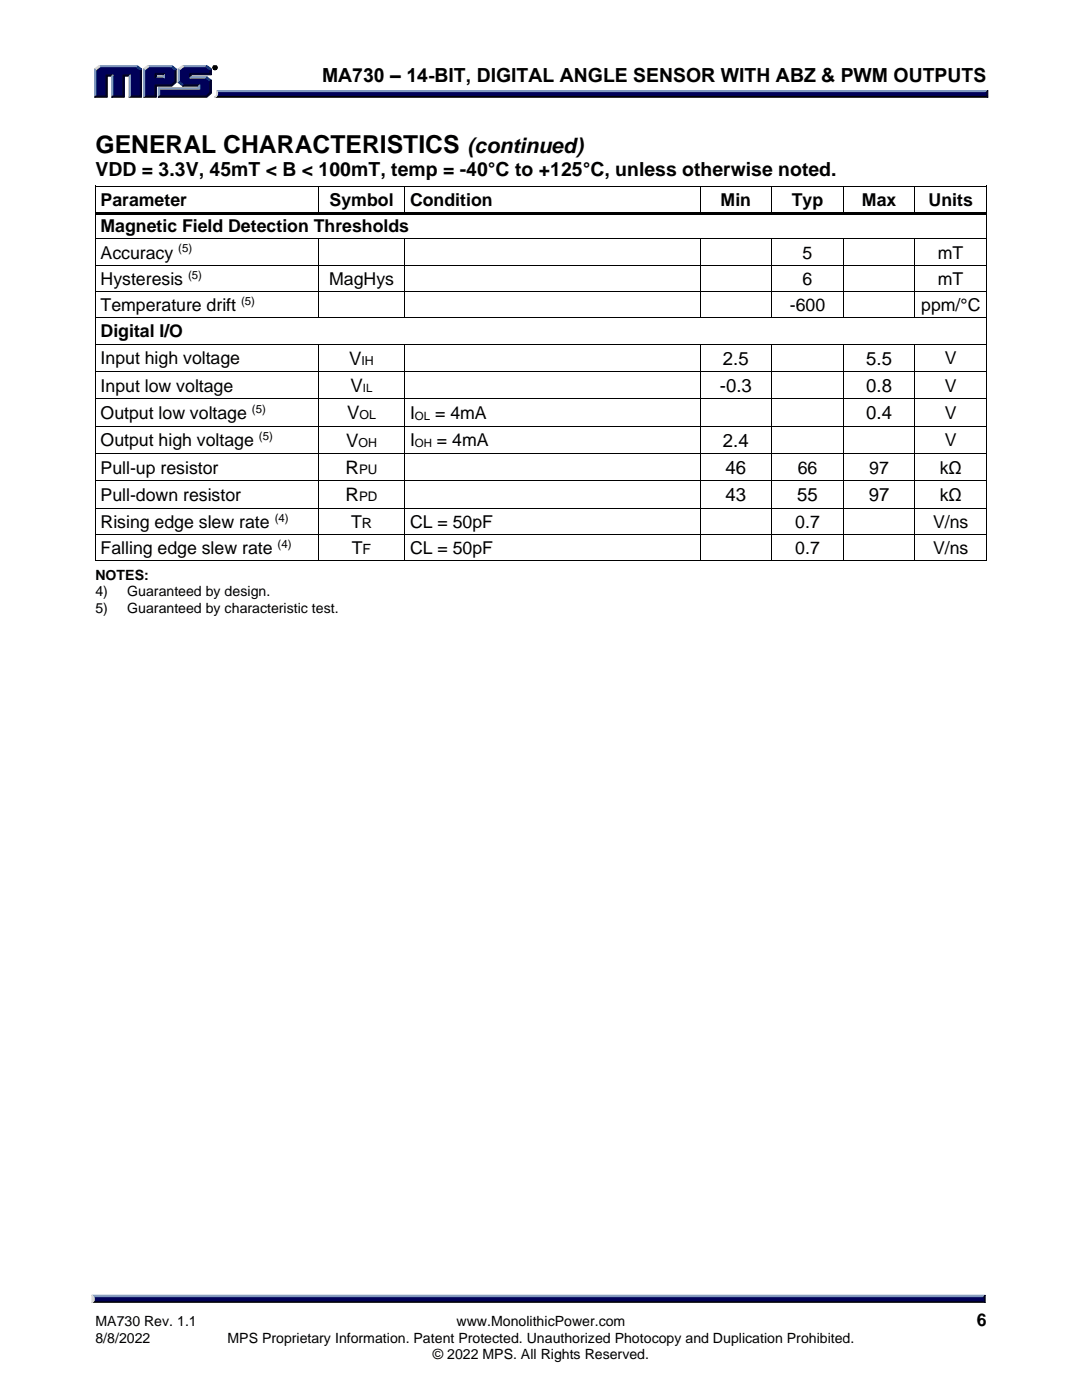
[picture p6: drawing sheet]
<svg xmlns="http://www.w3.org/2000/svg" width="216mm" height="279mm" viewBox="0 0 216 279" stroke-linecap="round" stroke-linejoin="round" font-family="sans-serif">
<g fill="#000" stroke="#000" stroke-width=".2">
<path d="M43.4 18.8h153.3l.4 .6h-154.3a.65 .65 0 0 0 .6-.6zM18.8 259.2h177.4l.4 .8h-178.3z"/>
<path d="M42.5 13.5a.46 .46 0 0 1 .9 0 .46 .46 0 0 1-.9 0zM42.5 13.5a.4 .4 0 0 0 .8 0 .4 .4 0 0 0-.8 0zM42.7 13.3h.3l.1 .4-.2-.2-.2 .2zM42.8 13.3l.1 .2 .1-.1z"/>
</g>
<g fill="#8099bf" stroke="#8099bf" stroke-width=".2">
<path d="M18.3 258.5h178.3l-.5 .7h-177.3z"/>
<path d="M43.2 18.1h153.9l-.4 .7h-153.3z"/>
<path d="M30.9 15.6l.3-.3h1.4l.2 .3z"/>
<path d="M36.5 13h4.8l-.2 .3h-4.5z"/>
<path d="M35.5 13.7l.3 .3v2.3l-.3 .1z"/>
<path d="M31.6 17.5h8v-.3l.3-.3v.9h-8z"/>
<path d="M31.6 17.5l.3 .3v1.3l-.3 .3z"/>
<path d="M37.9 15.6l.2-.3h3.2l-.2 .3z"/>
<path d="M29.5 13h4.8l-.2 .3h-4.4z"/>
<path d="M28.6 13.7l.3 .3v5.1l-.3 .3z"/>
<path d="M32.8 14.7v.9l-.2-.3v-.4z"/>
<path d="M19.8 13h7.6l-.3 .3h-7.2z"/>
<path d="M18.9 13.7l.2 .3v5.1l-.2 .3z"/>
<path d="M22.3 15.2l.2-.3v4.2l-.2 .3z"/>
<path d="M25.7 15.2l.3-.3v4.2l-.3 .3z"/>
</g>
<g fill="#000026" stroke="#000026" stroke-width=".2">
<path d="M196.6 258.5v1.5l-.4-.4v-.6z"/>
<path d="M197.1 18.1v1.3l-.4-.4v-.5z"/>
<path d="M36.6 16.9h3.3l-.3 .3h-3.1z"/>
<path d="M37.9 14.7h4v-.7l.3-.3v1.2h-4.1v.4l-.2 .3z"/>
<path d="M31.6 19.4l.3-.3h9.2l.8-.7v-2.2l.3-.2v2.6l-.9 .8z"/>
<path d="M30.9 16.9h3.2l.8-.6v-2.3l.2-.3v2.7l-.8 .8h-3.1v2.2h-2.6l.3-.3h2z"/>
<path d="M30.9 14.7h1.9l-.2 .2h-1.4v.4l-.3 .3z"/>
<path d="M28 14l.2-.3v5.7h-2.5l.3-.3h2z"/>
<path d="M21.1 14.9h1.4l-.2 .3h-.9v4.2h-2.5l.2-.3h2z"/>
<path d="M24.5 14.9h1.5l-.3 .3h-.9v4.2h-2.5l.2-.3h2z"/>
</g>
<g fill="#000059" stroke="#000059" stroke-width=".2">
<path d="M18.8 259h177.4v.6h-177.4z"/>
<path d="M43.4 18.5h153.3v.5h-153.4z"/>
<path d="M19.1 14l.8-.7h7.2l.9 .7v5.1h-2v-4.2h-1.5v4.2h-2v-4.2h-1.4v4.2h-2z"/>
<path d="M28.9 14l.8-.7h2.2v1.4h-1v.9h1.9v-.9h-1.2v-1.4h2.5l.8 .7v2.3l-.8 .6h-3.2v2.2h-2z"/>
<path d="M31.8 17.8h8v-.9h-3.2l-.8-.6v-2.3l.8-.7h4.5l.8 .7v.7h-4v.9h3.2l.8 .6v2.2l-.8 .7h-9.3z"/>
</g>
<g fill="#d9d9d9" stroke="#d9d9d9" stroke-width=".2">
<path d="M18.3 258.5l.5 .5v.6l-.5 .4z"/>
<path d="M43.2 18.1l.2 .5a.75 .75 0 0 1-.6 .8 1.12 1.12 0 0 0 .4-1.3z"/>
<path d="M35.5 13.7l1-.7 .1 .3-.8 .7z"/>
<path d="M28.6 13.7l.9-.7 .2 .3-.8 .7z"/>
<path d="M18.9 13.7l.9-.7 .1 .3-.8 .7z"/>
</g>
<g fill="#1a5999" stroke="#1a5999" stroke-width=".2">
<path d="M35.5 16.4l.3-.1 .8 .6-.1 .3z"/>
<path d="M41.3 15.3l.9 .7-.3 .2-.8-.6z"/>
<path d="M34.3 13l.8 .7-.2 .3-.8-.7z"/>
<path d="M27.4 13l.8 .7-.2 .3-.9-.7z"/>
<path d="M41.3 13l.9 .7-.3 .3-.8-.7z"/>
</g>
<g fill="#000">
<path d="M19 37.1h.1v.7h-.1z" fill-rule="evenodd"/>
<path d="M19 37.1h.1v.1h-.1z" fill-rule="evenodd"/>
<path d="M63.4 37.2h.2v.6h-.2z" fill-rule="evenodd"/>
<path d="M63.4 37.1h.2v.1h-.2z" fill-rule="evenodd"/>
<path d="M80.7 37.2h.2v.6h-.2z" fill-rule="evenodd"/>
<path d="M80.7 37.1h.2v.1h-.2z" fill-rule="evenodd"/>
<path d="M139.6 37.2h.2v.6h-.2z" fill-rule="evenodd"/>
<path d="M139.6 37.1h.2v.1h-.2z" fill-rule="evenodd"/>
<path d="M153.9 37.2h.2v.6h-.2z" fill-rule="evenodd"/>
<path d="M153.9 37.1h.2v.1h-.2z" fill-rule="evenodd"/>
<path d="M168.2 37.2h.2v.6h-.2z" fill-rule="evenodd"/>
<path d="M168.2 37.1h.2v.1h-.2z" fill-rule="evenodd"/>
<path d="M182.5 37.2h.2v.6h-.2z" fill-rule="evenodd"/>
<path d="M182.5 37.1h.2v.1h-.2z" fill-rule="evenodd"/>
<path d="M196.8 37.1h.2v.7h-.2z" fill-rule="evenodd"/>
<path d="M196.8 37.1h.2v.1h-.2z" fill-rule="evenodd"/>
<path d="M19 42.3h.1v.7h-.1z" fill-rule="evenodd"/>
<path d="M19 47.6h.1v.7h-.1z" fill-rule="evenodd"/>
<path d="M19 52.8h.1v.7h-.1z" fill-rule="evenodd"/>
<path d="M19 58.1h.1v.7h-.1z" fill-rule="evenodd"/>
<path d="M19.1 42.3h44.3v.5h-44.3z" fill-rule="evenodd"/>
<path d="M63.4 42.3h.6v.5h-.6z" fill-rule="evenodd"/>
<path d="M63.4 47.7h.2v.6h-.2z" fill-rule="evenodd"/>
<path d="M63.4 47.6h.2v.1h-.2z" fill-rule="evenodd"/>
<path d="M63.4 52.8h.2v.7h-.2z" fill-rule="evenodd"/>
<path d="M63.4 58.1h.2v.7h-.2z" fill-rule="evenodd"/>
<path d="M64 42.3h16.7v.5h-16.7z" fill-rule="evenodd"/>
<path d="M80.7 42.3h.5v.5h-.5z" fill-rule="evenodd"/>
<path d="M80.7 47.7h.2v.6h-.2z" fill-rule="evenodd"/>
<path d="M80.7 47.6h.2v.1h-.2z" fill-rule="evenodd"/>
<path d="M80.7 52.8h.2v.7h-.2z" fill-rule="evenodd"/>
<path d="M80.7 58.1h.2v.7h-.2z" fill-rule="evenodd"/>
<path d="M81.2 42.3h58.4v.5h-58.4z" fill-rule="evenodd"/>
<path d="M139.6 42.3h.6v.5h-.6z" fill-rule="evenodd"/>
<path d="M139.6 47.7h.2v.6h-.2z" fill-rule="evenodd"/>
<path d="M139.6 47.6h.2v.1h-.2z" fill-rule="evenodd"/>
<path d="M139.6 52.8h.2v.7h-.2z" fill-rule="evenodd"/>
<path d="M139.6 58.1h.2v.7h-.2z" fill-rule="evenodd"/>
<path d="M140.2 42.3h13.7v.5h-13.7z" fill-rule="evenodd"/>
<path d="M153.9 42.3h.5v.5h-.5z" fill-rule="evenodd"/>
<path d="M153.9 47.7h.2v.6h-.2z" fill-rule="evenodd"/>
<path d="M153.9 47.6h.2v.1h-.2z" fill-rule="evenodd"/>
<path d="M153.9 52.8h.2v.7h-.2z" fill-rule="evenodd"/>
<path d="M153.9 58.1h.2v.7h-.2z" fill-rule="evenodd"/>
<path d="M154.4 42.3h13.8v.5h-13.8z" fill-rule="evenodd"/>
<path d="M168.2 42.3h.5v.5h-.5z" fill-rule="evenodd"/>
<path d="M168.2 47.7h.2v.6h-.2z" fill-rule="evenodd"/>
<path d="M168.2 47.6h.2v.1h-.2z" fill-rule="evenodd"/>
<path d="M168.2 52.8h.2v.7h-.2z" fill-rule="evenodd"/>
<path d="M168.2 58.1h.2v.7h-.2z" fill-rule="evenodd"/>
<path d="M168.7 42.3h13.8v.5h-13.8z" fill-rule="evenodd"/>
<path d="M182.5 42.3h.5v.5h-.5z" fill-rule="evenodd"/>
<path d="M182.5 47.7h.2v.6h-.2z" fill-rule="evenodd"/>
<path d="M182.5 47.6h.2v.1h-.2z" fill-rule="evenodd"/>
<path d="M182.5 52.8h.2v.7h-.2z" fill-rule="evenodd"/>
<path d="M182.5 58.1h.2v.7h-.2z" fill-rule="evenodd"/>
<path d="M183 42.3h13.8v.5h-13.8z" fill-rule="evenodd"/>
<path d="M196.8 42.3h.2v.7h-.2z" fill-rule="evenodd"/>
<path d="M196.8 47.6h.2v.7h-.2z" fill-rule="evenodd"/>
<path d="M196.8 52.8h.2v.7h-.2z" fill-rule="evenodd"/>
<path d="M196.8 58.1h.2v.7h-.2z" fill-rule="evenodd"/>
<path d="M19 63.3h.1v.7h-.1z" fill-rule="evenodd"/>
<path d="M19 68.6h.1v.7h-.1z" fill-rule="evenodd"/>
<path d="M19 74.1h.1v.7h-.1z" fill-rule="evenodd"/>
<path d="M63.4 63.3h.2v.2h-.2z" fill-rule="evenodd"/>
<path d="M63.4 68.8h.2v.5h-.2z" fill-rule="evenodd"/>
<path d="M63.4 68.6h.2v.2h-.2z" fill-rule="evenodd"/>
<path d="M63.4 74.1h.2v.7h-.2z" fill-rule="evenodd"/>
<path d="M80.7 63.3h.2v.2h-.2z" fill-rule="evenodd"/>
<path d="M80.7 68.8h.2v.5h-.2z" fill-rule="evenodd"/>
<path d="M80.7 68.6h.2v.2h-.2z" fill-rule="evenodd"/>
<path d="M80.7 74.1h.2v.7h-.2z" fill-rule="evenodd"/>
<path d="M139.6 63.3h.2v.2h-.2z" fill-rule="evenodd"/>
<path d="M139.6 68.8h.2v.5h-.2z" fill-rule="evenodd"/>
<path d="M139.6 68.6h.2v.2h-.2z" fill-rule="evenodd"/>
<path d="M139.6 74.1h.2v.7h-.2z" fill-rule="evenodd"/>
<path d="M153.9 63.3h.2v.2h-.2z" fill-rule="evenodd"/>
<path d="M153.9 68.8h.2v.5h-.2z" fill-rule="evenodd"/>
<path d="M153.9 68.6h.2v.2h-.2z" fill-rule="evenodd"/>
<path d="M153.9 74.1h.2v.7h-.2z" fill-rule="evenodd"/>
<path d="M168.2 63.3h.2v.2h-.2z" fill-rule="evenodd"/>
<path d="M168.2 68.8h.2v.5h-.2z" fill-rule="evenodd"/>
<path d="M168.2 68.6h.2v.2h-.2z" fill-rule="evenodd"/>
<path d="M168.2 74.1h.2v.7h-.2z" fill-rule="evenodd"/>
<path d="M182.5 63.3h.2v.2h-.2z" fill-rule="evenodd"/>
<path d="M182.5 68.8h.2v.5h-.2z" fill-rule="evenodd"/>
<path d="M182.5 68.6h.2v.2h-.2z" fill-rule="evenodd"/>
<path d="M182.5 74.1h.2v.7h-.2z" fill-rule="evenodd"/>
<path d="M196.8 63.3h.2v.7h-.2z" fill-rule="evenodd"/>
<path d="M196.8 68.6h.2v.7h-.2z" fill-rule="evenodd"/>
<path d="M196.8 74.1h.2v.7h-.2z" fill-rule="evenodd"/>
<path d="M19 79.5h.1v.7h-.1z" fill-rule="evenodd"/>
<path d="M19 85h.1v.7h-.1z" fill-rule="evenodd"/>
<path d="M19 90.4h.1v.7h-.1z" fill-rule="evenodd"/>
<path d="M19 95.9h.1v.7h-.1z" fill-rule="evenodd"/>
<path d="M63.4 79.5h.2v.7h-.2z" fill-rule="evenodd"/>
<path d="M63.4 85h.2v.7h-.2z" fill-rule="evenodd"/>
<path d="M63.4 90.4h.2v.7h-.2z" fill-rule="evenodd"/>
<path d="M63.4 95.9h.2v.7h-.2z" fill-rule="evenodd"/>
<path d="M80.7 79.5h.2v.7h-.2z" fill-rule="evenodd"/>
<path d="M80.7 85h.2v.7h-.2z" fill-rule="evenodd"/>
<path d="M80.7 90.4h.2v.7h-.2z" fill-rule="evenodd"/>
<path d="M80.7 95.9h.2v.7h-.2z" fill-rule="evenodd"/>
<path d="M139.6 79.5h.2v.7h-.2z" fill-rule="evenodd"/>
<path d="M139.6 85h.2v.7h-.2z" fill-rule="evenodd"/>
<path d="M139.6 90.4h.2v.7h-.2z" fill-rule="evenodd"/>
<path d="M139.6 95.9h.2v.7h-.2z" fill-rule="evenodd"/>
<path d="M153.9 79.5h.2v.7h-.2z" fill-rule="evenodd"/>
<path d="M153.9 85h.2v.7h-.2z" fill-rule="evenodd"/>
<path d="M153.9 90.4h.2v.7h-.2z" fill-rule="evenodd"/>
<path d="M153.9 95.9h.2v.7h-.2z" fill-rule="evenodd"/>
<path d="M168.2 79.5h.2v.7h-.2z" fill-rule="evenodd"/>
<path d="M168.2 85h.2v.7h-.2z" fill-rule="evenodd"/>
<path d="M168.2 90.4h.2v.7h-.2z" fill-rule="evenodd"/>
<path d="M168.2 95.9h.2v.7h-.2z" fill-rule="evenodd"/>
<path d="M182.5 79.5h.2v.7h-.2z" fill-rule="evenodd"/>
<path d="M182.5 85h.2v.7h-.2z" fill-rule="evenodd"/>
<path d="M182.5 90.4h.2v.7h-.2z" fill-rule="evenodd"/>
<path d="M182.5 95.9h.2v.7h-.2z" fill-rule="evenodd"/>
<path d="M196.8 79.5h.2v.7h-.2z" fill-rule="evenodd"/>
<path d="M196.8 85h.2v.7h-.2z" fill-rule="evenodd"/>
<path d="M196.8 90.4h.2v.7h-.2z" fill-rule="evenodd"/>
<path d="M196.8 95.9h.2v.7h-.2z" fill-rule="evenodd"/>
<path d="M19 101.4h.1v.7h-.1z" fill-rule="evenodd"/>
<path d="M19 106.6h.1v.7h-.1z" fill-rule="evenodd"/>
<path d="M19 111.9h.1v.1h-.1z" fill-rule="evenodd"/>
<path d="M19 111.9h.1v.1h-.1z" fill-rule="evenodd"/>
<path d="M63.4 101.4h.2v.7h-.2z" fill-rule="evenodd"/>
<path d="M63.4 106.6h.2v.7h-.2z" fill-rule="evenodd"/>
<path d="M63.4 111.9h.2v.1h-.2z" fill-rule="evenodd"/>
<path d="M80.7 101.4h.2v.7h-.2z" fill-rule="evenodd"/>
<path d="M80.7 106.6h.2v.7h-.2z" fill-rule="evenodd"/>
<path d="M80.7 111.9h.2v.1h-.2z" fill-rule="evenodd"/>
<path d="M139.6 101.4h.2v.7h-.2z" fill-rule="evenodd"/>
<path d="M139.6 106.6h.2v.7h-.2z" fill-rule="evenodd"/>
<path d="M139.6 111.9h.2v.1h-.2z" fill-rule="evenodd"/>
<path d="M153.9 101.4h.2v.7h-.2z" fill-rule="evenodd"/>
<path d="M153.9 106.6h.2v.7h-.2z" fill-rule="evenodd"/>
<path d="M153.9 111.9h.2v.1h-.2z" fill-rule="evenodd"/>
<path d="M168.2 101.4h.2v.7h-.2z" fill-rule="evenodd"/>
<path d="M168.2 106.6h.2v.7h-.2z" fill-rule="evenodd"/>
<path d="M168.2 111.9h.2v.1h-.2z" fill-rule="evenodd"/>
<path d="M182.5 101.4h.2v.7h-.2z" fill-rule="evenodd"/>
<path d="M182.5 106.6h.2v.7h-.2z" fill-rule="evenodd"/>
<path d="M182.5 111.9h.2v.1h-.2z" fill-rule="evenodd"/>
<path d="M196.8 101.4h.2v.7h-.2z" fill-rule="evenodd"/>
<path d="M196.8 106.6h.2v.7h-.2z" fill-rule="evenodd"/>
<path d="M196.8 111.9h.2v.1h-.2z" fill-rule="evenodd"/>
<path d="M196.8 111.9h.2v.1h-.2z" fill-rule="evenodd"/>
</g>
<g fill="none" stroke="#000" stroke-width=".2">
<path d="M19 37.8v4.5M19.1 37.1h44.3M63.5 37.8v4.5M63.6 37.1h17.1M80.8 37.8v4.5M80.9 37.1h58.7M139.7 37.8v4.5M139.8 37.1h14.1M154 37.8v4.5M154.1 37.1h14.1M168.3 37.8v4.5M168.4 37.1h14.1"/>
<path d="M182.6 37.8v4.5M182.7 37.1h14.1M196.9 37.8v4.5M19 43v4.6M19 48.3v4.5M19 53.5v4.6M19 58.8v4.5M19.1 47.7h44.3M19.1 52.9h44.3M19.1 58.2h44.3M63.5 48.3v4.5M63.5 53.5v4.6"/>
<path d="M63.5 58.8v4.5M63.6 47.7h17.1M63.6 52.9h17.1M63.6 58.2h17.1M80.8 48.3v4.5M80.8 53.5v4.6M80.8 58.8v4.5M80.9 47.7h58.7M80.9 52.9h58.7M80.9 58.2h58.7M139.7 48.3v4.5M139.7 53.5v4.6"/>
<path d="M139.7 58.8v4.5M139.8 47.7h14.1M139.8 52.9h14.1M139.8 58.2h14.1M154 48.3v4.5M154 53.5v4.6M154 58.8v4.5M154.1 47.7h14.1M154.1 52.9h14.1M154.1 58.2h14.1M168.3 48.3v4.5M168.3 53.5v4.6"/>
<path d="M168.3 58.8v4.5M168.4 47.7h14.1M168.4 52.9h14.1M168.4 58.2h14.1M182.6 48.3v4.5M182.6 53.5v4.6M182.6 58.8v4.5M182.7 47.7h14.1M182.7 52.9h14.1M182.7 58.2h14.1M196.9 43v4.6M196.9 48.3v4.5"/>
<path d="M196.9 53.5v4.6M196.9 58.8v4.5M19 64v4.6M19 69.3v4.8M19 74.8v4.7M19.1 63.4h44.3M19.1 68.7h44.3M19.1 74.2h44.3M19.1 79.6h44.3M63.5 69.3v4.8M63.5 74.8v4.7M63.6 63.4h17.1"/>
<path d="M63.6 68.7h17.1M63.6 74.2h17.1M63.6 79.6h17.1M80.8 69.3v4.8M80.8 74.8v4.7M80.9 63.4h58.7M80.9 68.7h58.7M80.9 74.2h58.7M80.9 79.6h58.7M139.7 69.3v4.8M139.7 74.8v4.7M139.8 63.4h14.1"/>
<path d="M139.8 68.7h14.1M139.8 74.2h14.1M139.8 79.6h14.1M154 69.3v4.8M154 74.8v4.7M154.1 63.4h14.1M154.1 68.7h14.1M154.1 74.2h14.1M154.1 79.6h14.1M168.3 69.3v4.8M168.3 74.8v4.7M168.4 63.4h14.1"/>
<path d="M168.4 68.7h14.1M168.4 74.2h14.1M168.4 79.6h14.1M182.6 69.3v4.8M182.6 74.8v4.7M182.7 63.4h14.1M182.7 68.7h14.1M182.7 74.2h14.1M182.7 79.6h14.1M196.9 64v4.6M196.9 69.3v4.8M196.9 74.8v4.7"/>
<path d="M19 80.2v4.8M19 85.7v4.7M19 91.1v4.8M19 96.6v4.8M19.1 85.1h44.3M19.1 90.5h44.3M19.1 96h44.3M63.5 80.2v4.8M63.5 85.7v4.7M63.5 91.1v4.8M63.5 96.6v4.8M63.6 85.1h17.1"/>
<path d="M63.6 90.5h17.1M63.6 96h17.1M80.8 80.2v4.8M80.8 85.7v4.7M80.8 91.1v4.8M80.8 96.6v4.8M80.9 85.1h58.7M80.9 90.5h58.7M80.9 96h58.7M139.7 80.2v4.8M139.7 85.7v4.7M139.7 91.1v4.8"/>
<path d="M139.7 96.6v4.8M139.8 85.1h14.1M139.8 90.5h14.1M139.8 96h14.1M154 80.2v4.8M154 85.7v4.7M154 91.1v4.8M154 96.6v4.8M154.1 85.1h14.1M154.1 90.5h14.1M154.1 96h14.1M168.3 80.2v4.8"/>
<path d="M168.3 85.7v4.7M168.3 91.1v4.8M168.3 96.6v4.8M168.4 85.1h14.1M168.4 90.5h14.1M168.4 96h14.1M182.6 80.2v4.8M182.6 85.7v4.7M182.6 91.1v4.8M182.6 96.6v4.8M182.7 85.1h14.1M182.7 90.5h14.1"/>
<path d="M182.7 96h14.1M196.9 80.2v4.8M196.9 85.7v4.7M196.9 91.1v4.8M196.9 96.6v4.8M19 102.1v4.5M19 107.3v4.6M19.1 101.4h44.3M19.1 106.7h44.3M19.1 112h44.3M63.5 102.1v4.5M63.5 107.3v4.6"/>
<path d="M63.6 101.4h17.1M63.6 106.7h17.1M63.6 112h17.1M80.8 102.1v4.5M80.8 107.3v4.6M80.9 101.4h58.7M80.9 106.7h58.7M80.9 112h58.7M139.7 102.1v4.5M139.7 107.3v4.6M139.8 101.4h14.1M139.8 106.7h14.1"/>
<path d="M139.8 112h14.1M154 102.1v4.5M154 107.3v4.6M154.1 101.4h14.1M154.1 106.7h14.1M154.1 112h14.1M168.3 102.1v4.5M168.3 107.3v4.6M168.4 101.4h14.1M168.4 106.7h14.1M168.4 112h14.1M182.6 102.1v4.5"/>
<path d="M182.6 107.3v4.6M182.7 101.4h14.1M182.7 106.7h14.1M182.7 112h14.1M196.9 102.1v4.5M196.9 107.3v4.6"/>
</g>
<text font-size="4.9" x="19" y="30.5">GENERAL CHARACTERISTICS</text>
<text font-size="4.2" x="93.3" y="30.5">(continued)</text>
<g font-size="3.9">
<text x="64.3" y="16.3">MA730 – 14-BIT, DIGITAL ANGLE SENSOR WITH ABZ &amp; PWM OUTPUTS</text>
<text x="19" y="35.2">VDD = 3.3V, 45mT &lt; B &lt; 100mT, temp = -40°C to +125°C, unless otherwise noted.</text>
</g>
<g font-size="3.7">
<text x="69.7" y="72.8">V</text>
<text x="144.3" y="72.8">2.5</text>
<text x="172.8" y="72.8">5.5</text>
<text x="69.3" y="83.7">V</text>
<text x="69.9" y="78.2">V</text>
<text x="143.7" y="78.2">-0.3</text>
<text x="172.8" y="78.2">0.8</text>
<text x="172.8" y="83.7">0.4</text>
<text x="69.1" y="89.1">V</text>
<text x="144.3" y="89.1">2.4</text>
<text x="69" y="94.6">R</text>
<text x="144.8" y="94.6">46</text>
<text x="69" y="100.1">R</text>
<text x="144.8" y="100.1">43</text>
<text x="159.1" y="100.1">55</text>
<text x="173.3" y="100.1">97</text>
</g>
<g font-size="3.5">
<text x="20.1" y="41.1">Parameter</text>
<text x="65.8" y="41.1">Symbol</text>
<text x="81.8" y="41.1">Condition</text>
<text x="143.8" y="41.1">Min</text>
<text x="158" y="41.1">Typ</text>
<text x="172" y="41.1">Max</text>
<text x="185.3" y="41.1">Units</text>
<text x="20.1" y="46.3">Magnetic Field Detection Thresholds</text>
<text x="20.1" y="51.6">Accuracy</text>
<text x="160.1" y="51.6">5</text>
<text x="187.1" y="51.6">mT</text>
<text x="20.1" y="56.8">Hysteresis</text>
<text x="65.7" y="56.8">MagHys</text>
<text x="160.1" y="56.8">6</text>
<text x="187.1" y="56.8">mT</text>
<text x="20.1" y="62.1">Temperature drift</text>
<text x="157.6" y="62.1">-600</text>
<text x="183.8" y="62.1">ppm/°C</text>
<text x="20.1" y="67.3">Digital I/O</text>
<text x="20.1" y="72.7">Input high voltage</text>
<text x="188.5" y="72.7">V</text>
<text x="20.1" y="78.2">Input low voltage</text>
<text x="20.1" y="83.6">Output low voltage</text>
<text x="81.8" y="83.6">I</text>
<text x="86.8" y="83.6">= 4mA</text>
<text x="188.5" y="78.2">V</text>
<text x="188.5" y="83.6">V</text>
<text x="20.1" y="89.1">Output high voltage</text>
<text x="81.8" y="89.1">I</text>
<text x="87.2" y="89.1">= 4mA</text>
<text x="188.5" y="89.1">V</text>
<text x="20.1" y="94.5">Pull-up resistor</text>
<text x="159.2" y="94.5">66</text>
<text x="173.5" y="94.5">97</text>
<text x="187.5" y="94.5">kΩ</text>
<text x="20.1" y="100">Pull-down resistor</text>
<text x="187.5" y="100">kΩ</text>
<text x="20.1" y="105.4">Rising edge slew rate</text>
<text x="70" y="105.4">T</text>
<text x="81.8" y="105.4">CL = 50pF</text>
<text x="158.7" y="105.4">0.7</text>
<text x="186.2" y="105.4">V/ns</text>
<text x="20.1" y="110.6">Falling edge slew rate</text>
<text x="70.2" y="110.6">T</text>
<text x="81.8" y="110.6">CL = 50pF</text>
<text x="158.7" y="110.6">0.7</text>
<text x="186.2" y="110.6">V/ns</text>
<text x="194.9" y="264.6">6</text>
</g>
<g font-size="2.8">
<text x="72.2" y="105.4">R</text>
<text x="72.4" y="110.6">F</text>
<text x="19" y="115.7">NOTES:</text>
<text x="19" y="119">4)</text>
<text x="25.4" y="119">Guaranteed by design.</text>
<text x="19" y="122.2">5)</text>
<text x="25.4" y="122.2">Guaranteed by characteristic test.</text>
<text x="19" y="264.6">MA730 Rev. 1.1</text>
<text x="19" y="267.9">8/8/2022</text>
<text x="45.4" y="267.9">MPS Proprietary Information. Patent Protected. Unauthorized Photocopy and Duplication Prohibited.</text>
<text x="91.1" y="264.6">www.MonolithicPower.com</text>
<text x="86.4" y="271.2">© 2022 MPS. All Rights Reserved.</text>
</g>
<g font-size="2.6">
<text x="71.6" y="94.6">PU</text>
<text x="71.6" y="100.1">PD</text>
</g>
<g font-size="2.5">
<text x="72.1" y="72.8">IH</text>
<text x="71.7" y="83.7">OL</text>
<text x="71.5" y="89.1">OH</text>
</g>
<g font-size="2.3">
<text x="35.6" y="50.4">(5)</text>
<text x="37.5" y="55.6">(5)</text>
<text x="48.1" y="60.9">(5)</text>
<text x="50.3" y="82.4">(5)</text>
<text x="72.4" y="78.2">IL</text>
<text x="82.8" y="83.8">OL</text>
<text x="51.7" y="87.8">(5)</text>
<text x="82.8" y="89.2">OH</text>
<text x="54.8" y="104.1">(4)</text>
<text x="55.4" y="109.4">(4)</text>
</g>
</svg>
